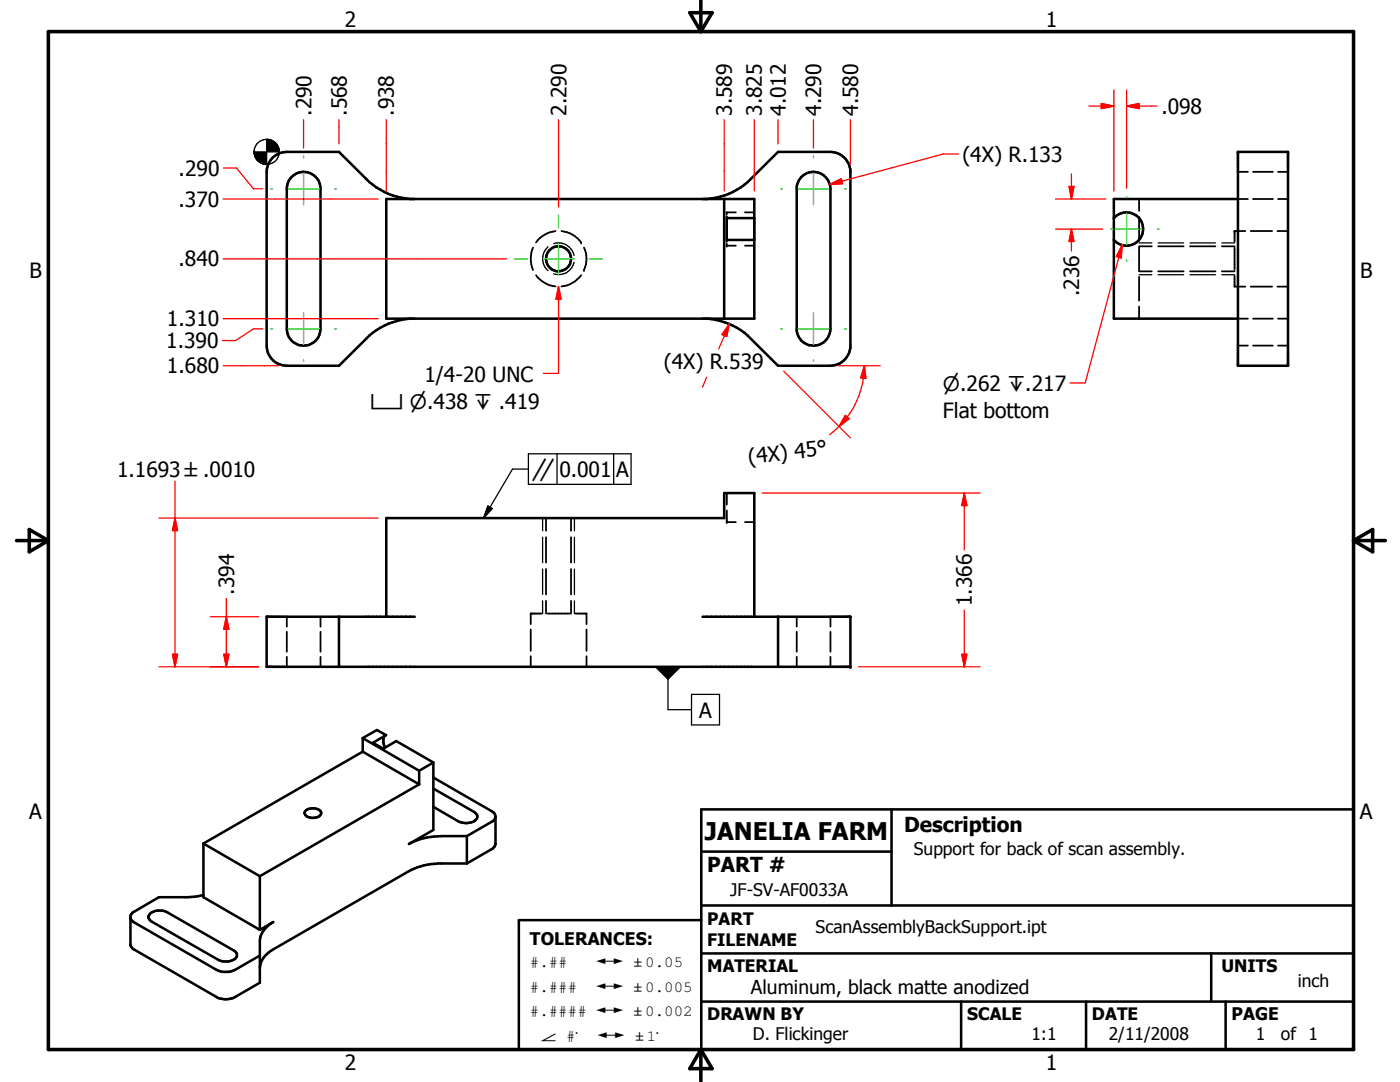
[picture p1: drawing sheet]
<svg xmlns="http://www.w3.org/2000/svg" width="279mm" height="216mm" viewBox="0 0 279 216" stroke-linecap="round" stroke-linejoin="round" font-family="sans-serif">
<g fill="none" stroke="#000" stroke-width=".51">
<path d="M58.2 35.3a3.4 3.4 0 0 1 3.7-.8 3.4 3.4 0 0 1 2.1 3.2v27.9a3.4 3.4 0 0 1-3.4 3.3 3.4 3.4 0 0 1-3.4-3.3v-27.9l.5-1.7zM77.1 39.7h73.4v23.9h-73.4zM81.9 39.7a13.5 13.5 0 0 1-8.8-4l-5.5-5.4h-10.4a4 4 0 0 0-4 4v34.7a4 4 0 0 0 4 4h10.4l5.5-5.4a13.7 13.7 0 0 1 8.8-4M141.1 39.7a13.5 13.5 0 0 0 8.8-4l5.4-5.4h10.4a4.1 4.1 0 0 1 4 3.5v35.6a4.1 4.1 0 0 1-4 3.6h-10.4l-5.4-5.4a13.5 13.5 0 0 0-8.8-4M144.5 39.7v23.9M159.9 35.3a3.4 3.4 0 0 1 3.7-.8 3.4 3.4 0 0 1 2.1 3.2v27.9a3.4 3.4 0 0 1-3.1 3.4 3.4 3.4 0 0 1-3.6-3v-28.8l.4-1.2zM247.1 39.7h-24.8v23.9h24.8M247.1 30.3h9.9v42.7h-9.9zM150.5 43.5h-5.5v4.4h5.5M222.3 43.5a3.3 3.3 0 0 1 4.8-.2 3.3 3.3 0 0 1 0 4.8 3.3 3.3 0 0 1-4.8-.2M67.6 123.1v10M77.1 123.1v-19.7h67.4v-5h6v24.7"/>
<path d="M82.8 123.1h-29.6v10h116.5v-10h-29.5M155.3 123.1v10M72.4 147.3l2.8-1.6 1.8 1-2.6 1.5 2.1 1.2 2.6-1.5 7.4 4.2M72.4 147.3l11.3 6.5M72.4 147.3v2.7M72.4 150l11.3 6.5M72.4 150l-31.8 18.3M76.9 146.8a1.91 1.91 0 0 0 0 2.3M83.7 153.8v2.7M83.7 156.5l-31.8 18.3M86.5 152.1l-2.8 1.7M86.5 155.2l11.6 6.6a1.14 1.14 0 0 1 .8 1.1 1.14 1.14 0 0 1-.8 1.1l-4.9 2.8"/>
<path d="M86.5 152.1v13.5l-4.9 2.8a12.9 12.9 0 0 1 6.5-1.6h5.1M86.5 157.4l8.1 4.6a1.04 1.04 0 0 1 .7 1.1 1.04 1.04 0 0 1-.9 .9 3.8 3.8 0 0 1-3-.1l-4.9-2.9M40.6 178.6l-3.1 .4h-5.8l-5.2 3-.5 .8v5.8l.5 .8 16.7 9.5a4 4 0 0 0 3.7 0l5-2.8v-8.4a4.6 4.6 0 0 1 2.6-3.7l-2.6 1.5M40.6 168.3v10.7l11.3 6.5M40.6 168.3l11.3 6.5M51.9 174.8v10.7M61 161.7a2.12 2.12 0 0 1 3.1 .4 1.19 1.19 0 0 1-1.4 1.1 1.41 1.41 0 0 1-1.9-1.1zM93.2 172.3h-5.8l-1.5 .1-1.3 .3-2.5 .9-27.6 15.8a4.7 4.7 0 0 0-2.6 3.8M93.2 166.8v5.5M98.9 162.9v5.5l-.2 .6-.4 .3-5.1 3M140 169.9h37.9M177.9 161.5v19.2"/>
<path d="M26 183.1l.2 .4 .6 .6 17 9.7a4.1 4.1 0 0 0 3.1-.3l5-2.8M30.1 182.2a3.4 3.4 0 0 1 3.3-.1l13.3 7.6a1.01 1.01 0 0 1 .6 1 1.01 1.01 0 0 1-.9 .9 3.4 3.4 0 0 1-2.9-.1l-13.2-7.6a.94 .94 0 0 1-.7-.8 .94 .94 0 0 1 .5-.9zM140 183.6h-36.5v25.8h166.6v-47.9h-130.1v47.9M140 199.9h130.1M140 190.2h130.1M140 180.7h130.1M191.8 199.9v9.5M216.7 199.9v9.5M241.7 190.2v9.7M244.6 199.9v9.5"/>
<circle cx="111.5" cy="51.6" r="2.49"/>
</g>
<g fill="none" stroke="#000" stroke-width=".35">
<path d="M227.3 39.7v2.4M247.1 34.3h1.9M247.1 39.7h1.9M250.1 34.3h3.9M250.1 39.7h3.9M255.1 34.3h1.9M255.1 39.7h1.9M106.4 49.4a5.6 5.6 0 0 0 0 4.5M107 54.9a5.5 5.5 0 0 0 3.9 2.2M110.9 46.1a5.6 5.6 0 0 0-3.9 2.3M112.1 46.1a5.6 5.6 0 0 1 3.9 2.3M116 54.9a5.4 5.4 0 0 1-3.9 2.2"/>
<path d="M116.5 49.4a5.2 5.2 0 0 1 0 4.5M145 43.1v.4M145 47.9v.4M145 48.6v.4h1.9M146.9 42.4h-1.9v.4M148.7 49h1.8M148.7 42.4h1.8M227.3 43.3v4.7M227.3 49.3v4.7M227.3 55.2v4.8M227.3 49.1h2.6M227.3 54.1h2.6"/>
<path d="M231.1 49.1h5.1M231.1 54.1h5.1M237.5 49.1h5.1M237.5 54.1h5.1M243.8 49.1h2.6M243.8 54.1h2.6M246.4 49.4v4.4M246.4 55v2.2h2.1M248.5 46.1h-2.1v2.2M249.6 46.1h4.3M249.6 57.2h4.3M254.9 46.1h2.1"/>
<path d="M254.9 57.2h2.1M227.3 61.2v2.4M247.1 69h1.9M247.1 63.6h1.9M250.1 69h3.9M250.1 63.6h3.9M255.1 69h1.9M255.1 63.6h1.9M145 98.4v2.3M109 103.4v2.5M109 107.2v5.1M109 113.5v5.1"/>
<path d="M109 119.9v2.5M114 103.4v2.5M114 107.2v5.1M114 113.5v5.1M114 119.9v2.5M145 101.9v2.3h1.9M148.7 104.2h1.8M57.2 123.1v2M57.2 126.1v3.9M57.2 131.1v2M64 123.1v2M64 126.1v3.9"/>
<path d="M64 131.1v2M105.9 125.6v4.3M105.9 130.9v2.2M108.1 122.4h-2.2v2.1M109.3 122.4h4.4M114.8 122.4h2.3v2.1M117.1 125.6v4.3M117.1 130.9v2.2M159 123.1v2M159 126.1v3.9M159 131.1v2M165.7 123.1v2"/>
<path d="M165.7 126.1v3.9M165.7 131.1v2"/>
</g>
<g fill="#000">
<circle cx="116" cy="48.4" r=".18"/>
<circle cx="116.5" cy="53.9" r=".18"/>
<circle cx="145" cy="49" r=".18"/>
<circle cx="246.4" cy="46.1" r=".18"/>
<circle cx="145" cy="104.2" r=".18"/>
<circle cx="169.7" cy="123.1" r=".25"/>
<circle cx="169.7" cy="133.1" r=".25"/>
</g>
<g fill="none" stroke="#000" stroke-width=".25">
<path d="M50.7 30.3l.1 .7zM50.7 30.3l.3 1.1zM50.7 30.3l.4 1.4zM50.7 30.3l.7 1.7-.3-.3zM50.7 30.3l.9 1.9-.2-.2zM50.7 30.3l1.2 2.1-.3-.2zM50.7 30.3l1.5 2.3-.3-.2zM50.7 30.3l1.8 2.4-.3-.1zM50.7 30.3l2.2 2.5-.4-.1zM50.7 30.3l2.5 2.5h-.3zM50.7 30.3h2.5v2.5zM53.2 27.8h.4l2.2 2.5z"/>
<path d="M53.2 27.8l2.6 2.5h-2.6zM53.6 27.8l.3 .1 1.9 2.4zM53.9 27.9l.4 .1 1.5 2.3zM54.3 28l.3 .2 1.2 2.1zM54.6 28.2l.3 .2 .9 1.9zM54.9 28.4l.2 .3 .7 1.6zM55.1 28.7l.7 1.6zM55.3 29l.5 1.3zM55.5 29.3l.3 1zM55.6 29.6l.2 .7zM109.3 49.3a3.1 3.1 0 0 0 0 4.7M110.5 48.6a3.1 3.1 0 0 1 4.1 2.4"/>
<path d="M114.6 52.3a3.1 3.1 0 0 1-4.1 2.4M227.3 48.5h2.6M227.3 54.8h2.6M231.1 48.5h5.1M231.1 54.8h5.1M237.5 48.5h5.1M237.5 54.8h5.1M243.8 48.5h2.6M243.8 54.8h2.6M108.3 103.4v2.5M108.3 107.2v5.1M108.3 113.5v5.1"/>
<path d="M108.3 119.9v2.5M114.6 103.4v2.5M114.6 107.2v5.1M114.6 113.5v5.1M114.6 119.9v2.5"/>
<circle cx="53.2" cy="30.3" r="2.49"/>
</g>
<path d="M9.7 6.3h260.4v203.1h-260.4zM137.7 2.5h4.4l-2.2 3.8zM139.9 0v6.3M3.3 107.9h6.4M5.8 105.7l3.9 2.2-3.9 2.2zM270.1 107.9h6.4M270.1 107.9l3.8-2.2v4.4zM139.9 209.4v6.4M139.9 209.4l2.2 3.8h-4.4z" fill="none" stroke="#000" stroke-width=".71"/>
<g fill="none" stroke="#00df00" stroke-width=".25">
<path d="M54.1 37.7h.3M57.4 37.7h6.4M60.6 31.1v.4M60.6 34.5v6.4M66.8 37.7h.3M155.8 37.7h.4M159.2 37.7h6.3M162.3 31.1v.4M162.3 34.5v6.4M168.5 37.7h.4M102.7 51.6h2.6M108.3 51.6h6.3"/>
<path d="M111.5 42.9v2.6M111.5 48.5v6.3M111.5 57.8v2.6M117.6 51.6h2.6M54.1 65.6h.3M57.4 65.6h6.4M60.6 62.4v6.4M60.6 71.8v.3M66.8 65.6h.3M155.8 65.6h.4M159.2 65.6h6.3M162.3 62.4v6.4"/>
<path d="M162.3 71.8v.3M168.5 65.6h.4"/>
</g>
<g fill="#000">
<path d="M50.7 30.3l.1 .7zM50.7 30.3l.3 1.1zM50.7 30.3l.4 1.4zM50.7 30.3l.7 1.7-.3-.3zM50.7 30.3l.9 1.9-.2-.2zM50.7 30.3l1.2 2.1-.3-.2zM50.7 30.3l1.5 2.3-.3-.2zM50.7 30.3l1.8 2.4-.3-.1zM50.7 30.3l2.2 2.5-.4-.1zM50.7 30.3l2.5 2.5h-.3zM53.2 27.8l2.6 2.5h-2.6zM50.7 30.3h2.5v2.5z"/>
<path d="M55.6 29.6l.2 .7zM55.5 29.3l.3 1zM55.3 29l.5 1.3zM55.1 28.7l.7 1.6zM54.9 28.4l.2 .3 .7 1.6zM54.6 28.2l.3 .2 .9 1.9zM54.3 28l.3 .2 1.2 2.1zM53.9 27.9l.4 .1 1.5 2.3zM53.6 27.8l.3 .1 1.9 2.4zM53.2 27.8h.4l2.2 2.5z"/>
</g>
<g fill="none" stroke="#f00" stroke-width=".25">
<path d="M44.5 39.7h16M44.6 33.5h2.6l3.4 4.2h1.9M60.6 23.9v5.6M60.7 39.7h14.8M67.6 23.9v4.8M77.1 23.9v14.2M111.5 23.9v17.4M144.5 23.9v14.2M150.5 23.9v14.2M155.3 23.9v4.8M162.3 23.9v5.6M169.7 23.9v8.8"/>
<path d="M44.5 51.6h56.6M44.5 63.6h16M44.5 73h11.1M52.5 65.6h-1.9l-3.6 2.3h-2.6M60.7 63.6h14.8M169.1 83.2l-1.6 1.9"/>
</g>
<path d="M168.7 82.9l.8 .7-2 1.5z" fill="#f00"/>
<path d="M172.5 73l-.2 2.5M168.7 82.9l.8 .7-2 1.5z" fill="none" stroke="#f00" stroke-width=".25"/>
<path d="M172.5 73l.3 2.5-1-.1z" fill="#f00"/>
<path d="M168 36.2l-2.4 .6M156.4 74.1l13.3 13.3M167.3 73h8.4M172.3 75.5a16.9 16.9 0 0 1-3.2 7.7M172.5 73l.3 2.5-1-.1zM167.5 85.1l-1.9 1.6" fill="none" stroke="#f00" stroke-width=".25"/>
<path d="M165.6 36.8l2.3-1.1 .2 1z" fill="#f00"/>
<path d="M165.6 36.8l2.3-1.1 .2 1zM191.3 30.7h-3l-20.3 5.5M145.5 64.6l-.9 2.4" fill="none" stroke="#f00" stroke-width=".25"/>
<path d="M145.5 64.6l-.5 2.5-.9-.3z" fill="#f00"/>
<path d="M111.5 57.2v2.5M141 75.3l-.8 2M144.6 67l-1.2 2.6M145.5 64.6l-.5 2.5-.9-.3z" fill="none" stroke="#f00" stroke-width=".25"/>
<path d="M111.5 57.2l.5 2.5h-1z" fill="#f00"/>
<path d="M111.5 57.2l.5 2.5h-1zM111.5 57.2v17.3h-3M45.2 123.1v2.5" fill="none" stroke="#f00" stroke-width=".25"/>
<path d="M45.2 123.1l.5 2.5h-1z" fill="#f00"/>
<path d="M45.2 123.1l.5 2.5h-1zM45.2 130.6v2.5" fill="none" stroke="#f00" stroke-width=".25"/>
<path d="M44.7 130.6h1l-.5 2.5z" fill="#f00"/>
<path d="M45.2 119.4v3.7M42 123.1h9.6M42 133.1h9.6M44.7 130.6h1l-.5 2.5zM45.2 125.6v5M192.4 130.6v2.5" fill="none" stroke="#f00" stroke-width=".25"/>
<path d="M191.9 130.6h1.1l-.6 2.5z" fill="#f00"/>
<path d="M192.4 98.4v2.5M191.9 130.6h1.1l-.6 2.5z" fill="none" stroke="#f00" stroke-width=".25"/>
<path d="M192.4 98.4l.6 2.5h-1.1z" fill="#f00"/>
<path d="M152.1 98.4h43.5M192.4 98.4l.6 2.5h-1.1zM34.9 103.4v2.5M192.4 100.9v8.8M171.3 133.1h24.3M192.4 121.7v8.9" fill="none" stroke="#f00" stroke-width=".25"/>
<path d="M34.9 103.4l.5 2.5h-1z" fill="#f00"/>
<path d="M34.9 103.4l.5 2.5h-1zM34.9 130.6v2.5" fill="none" stroke="#f00" stroke-width=".25"/>
<path d="M34.4 130.6h1l-.5 2.5z" fill="#f00"/>
<path d="M219.8 21.2h2.5M34.9 96v7.4M31.7 103.4h43.8M34.9 105.9v24.7M31.7 133.1h19.9M34.4 130.6h1l-.5 2.5z" fill="none" stroke="#f00" stroke-width=".25"/>
<path d="M224.8 39.2v.3M221.7 45.7h6.3M224.8 42.5v6.4M224.8 51.9v.3M231 45.7h.3" fill="none" stroke="#00df00" stroke-width=".25"/>
<path d="M219.8 20.7l2.5 .5-2.5 .5z" fill="#f00"/>
<path d="M219.8 20.7l2.5 .5-2.5 .5zM224.8 21.2h2.5" fill="none" stroke="#f00" stroke-width=".25"/>
<path d="M224.8 21.2l2.5-.5v1z" fill="#f00"/>
<path d="M222.3 18v20.1M224.8 18v19.6M213.8 37.2v2.5M217.3 21.2h2.5M224.8 21.2l2.5-.5v1zM227.3 21.2h3.6" fill="none" stroke="#f00" stroke-width=".25"/>
<path d="M213.4 37.2h.9l-.5 2.5z" fill="#f00"/>
<path d="M213.4 37.2h.9l-.5 2.5zM213.8 45.7v2.5" fill="none" stroke="#f00" stroke-width=".25"/>
<path d="M213.8 45.7l.5 2.5h-.9z" fill="#f00"/>
<path d="M210.7 39.7h10M213.8 34.7v2.5M210.7 45.7h9.3M213.8 45.7l.5 2.5h-.9zM213.8 48.2v1.9M223.9 48.9l-.6 2.4" fill="none" stroke="#f00" stroke-width=".25"/>
<path d="M223.9 48.9l-.1 2.6-1-.3z" fill="#f00"/>
<path d="M223.9 48.9l-.1 2.6-1-.3zM223.9 48.9l-7.3 27.5h-3" fill="none" stroke="#f00" stroke-width=".25"/>
<path d="M97.4 101l.8 .5-1.7 1.9zM130.8 133.1h5l-2.5 2.5z" fill="#000"/>
<path d="M105.5 93.6h-3.2l-5.8 9.8M105.5 90.6h20.4v6h-20.4zM111.2 90.6v6M122.5 90.6v6M97.4 101l.8 .5-1.7 1.9zM130.8 133.1h5l-2.5 2.5zM133.3 135.6v6h4.7M138 138.6h5.6v6.1h-5.6z" fill="none" stroke="#000" stroke-width=".25"/>
<text font-size="4.9" x="140.7" y="167.6">JANELIA FARM</text>
<g font-size="4.2">
<text x="68.8" y="5.4">2</text>
<text x="208.7" y="5.4">1</text>
<text x="62.2" y="23.1" transform="rotate(-90 62.2 23.1)">.290</text>
<text x="69.2" y="23.1" transform="rotate(-90 69.2 23.1)">.568</text>
<text x="78.6" y="23.1" transform="rotate(-90 78.6 23.1)">.938</text>
<text x="113" y="23.1" transform="rotate(-90 113 23.1)">2.290</text>
<text x="146" y="23.1" transform="rotate(-90 146 23.1)">3.589</text>
<text x="152.1" y="23.1" transform="rotate(-90 152.1 23.1)">3.825</text>
<text x="156.8" y="23.1" transform="rotate(-90 156.8 23.1)">4.012</text>
<text x="163.9" y="23.1" transform="rotate(-90 163.9 23.1)">4.290</text>
<text x="171.3" y="23.1" transform="rotate(-90 171.3 23.1)">4.580</text>
<text x="231.8" y="22.7">.098</text>
<text x="35.6" y="35.1">.290</text>
<text x="192.1" y="32.4">(4X) R.133</text>
<text x="35.6" y="41.3">.370</text>
<text x="35.6" y="53.2">.840</text>
<text x="5.9" y="55.5">B</text>
<text x="215.4" y="59.1" transform="rotate(-90 215.4 59.1)">.236</text>
<text x="271.4" y="55.5">B</text>
<text x="33.3" y="65.1">1.310</text>
<text x="33.2" y="69.5">1.390</text>
<text x="33.3" y="74.5">1.680</text>
<text x="84.7" y="76.2">1/4-20 UNC</text>
<text x="132.5" y="73.7">(4X) R.539</text>
<text x="188.2" y="83.4">Flat bottom</text>
<text x="23.4" y="95.2">1.1693 `.0010</text>
<text x="111.6" y="95.2">0.001</text>
<text x="123" y="95.2">A</text>
<text x="149.5" y="92.5" transform="rotate(-6 149.5 92.5)">(4X) 45°</text>
<text x="46.7" y="118.7" transform="rotate(-90 46.7 118.7)">.394</text>
<text x="194" y="120.9" transform="rotate(-90 194 120.9)">1.366</text>
<text x="139.5" y="143.2">A</text>
<text x="5.8" y="163.4">A</text>
<text x="271.4" y="163.4">A</text>
<text x="68.8" y="213.5">2</text>
<text x="208.7" y="213.5">1</text>
</g>
<g font-size="4.1">
<text x="180.4" y="166.1">Description</text>
<text x="141.1" y="174">PART #</text>
</g>
<g font-size="4">
<text x="188.2" y="77.9">n.262 x.217</text>
<text x="73.9" y="81.5">v n.438 x .419</text>
<text x="105.9" y="95.9">f</text>
</g>
<text font-size="3.8" x="149.9" y="198.3">Aluminum, black matte anodized</text>
<g font-size="3.5">
<text x="182.4" y="170.5">Support for back of scan assembly.</text>
<text x="145.8" y="178.8">JF-SV-AF0033A</text>
<text x="105.7" y="188.5">TOLERANCES:</text>
<text x="162.7" y="186.1">ScanAssemblyBackSupport.ipt</text>
<text x="259" y="197">inch</text>
<text x="245.8" y="203.6">PAGE</text>
<text x="150.2" y="207.6">D. Flickinger</text>
<text x="205.8" y="207.5">1:1</text>
<text x="221.3" y="207.6">2/11/2008</text>
<text x="250.6" y="207.5">1</text>
<text x="255.6" y="207.6">of 1</text>
</g>
<g font-size="3.4">
<text x="141.1" y="184.6">PART</text>
<text x="141.1" y="188.7">FILENAME</text>
<text x="141.1" y="194">MATERIAL</text>
<text x="243.8" y="194">UNITS</text>
<text x="141.1" y="203.6">DRAWN BY</text>
<text x="193" y="203.6">SCALE</text>
<text x="217.9" y="203.6">DATE</text>
</g>
<g font-size="3.1">
<text x="105.7" y="197.9">#.###</text>
<text x="105.7" y="193">#.##</text>
<text x="128.8" y="193">0.05</text>
<text x="128.8" y="197.9">0.005</text>
<text x="105.7" y="202.7">#.####</text>
<text x="128.8" y="202.7">0.002</text>
<text x="113" y="207.6">#</text>
<text x="129.1" y="207.6">1</text>
</g>
<g font-size="2.4">
<text x="119" y="193">#</text>
<text x="119" y="197.9">#</text>
<text x="126.6" y="193">`</text>
<text x="126.6" y="197.9">`</text>
<text x="119" y="202.7">#</text>
<text x="126.6" y="202.7">`</text>
<text x="108.1" y="207.6">a</text>
<text x="114.9" y="207.6">~</text>
<text x="119.3" y="207.6">#</text>
<text x="126.9" y="207.6">`</text>
<text x="131" y="207.6">~</text>
</g>
</svg>
